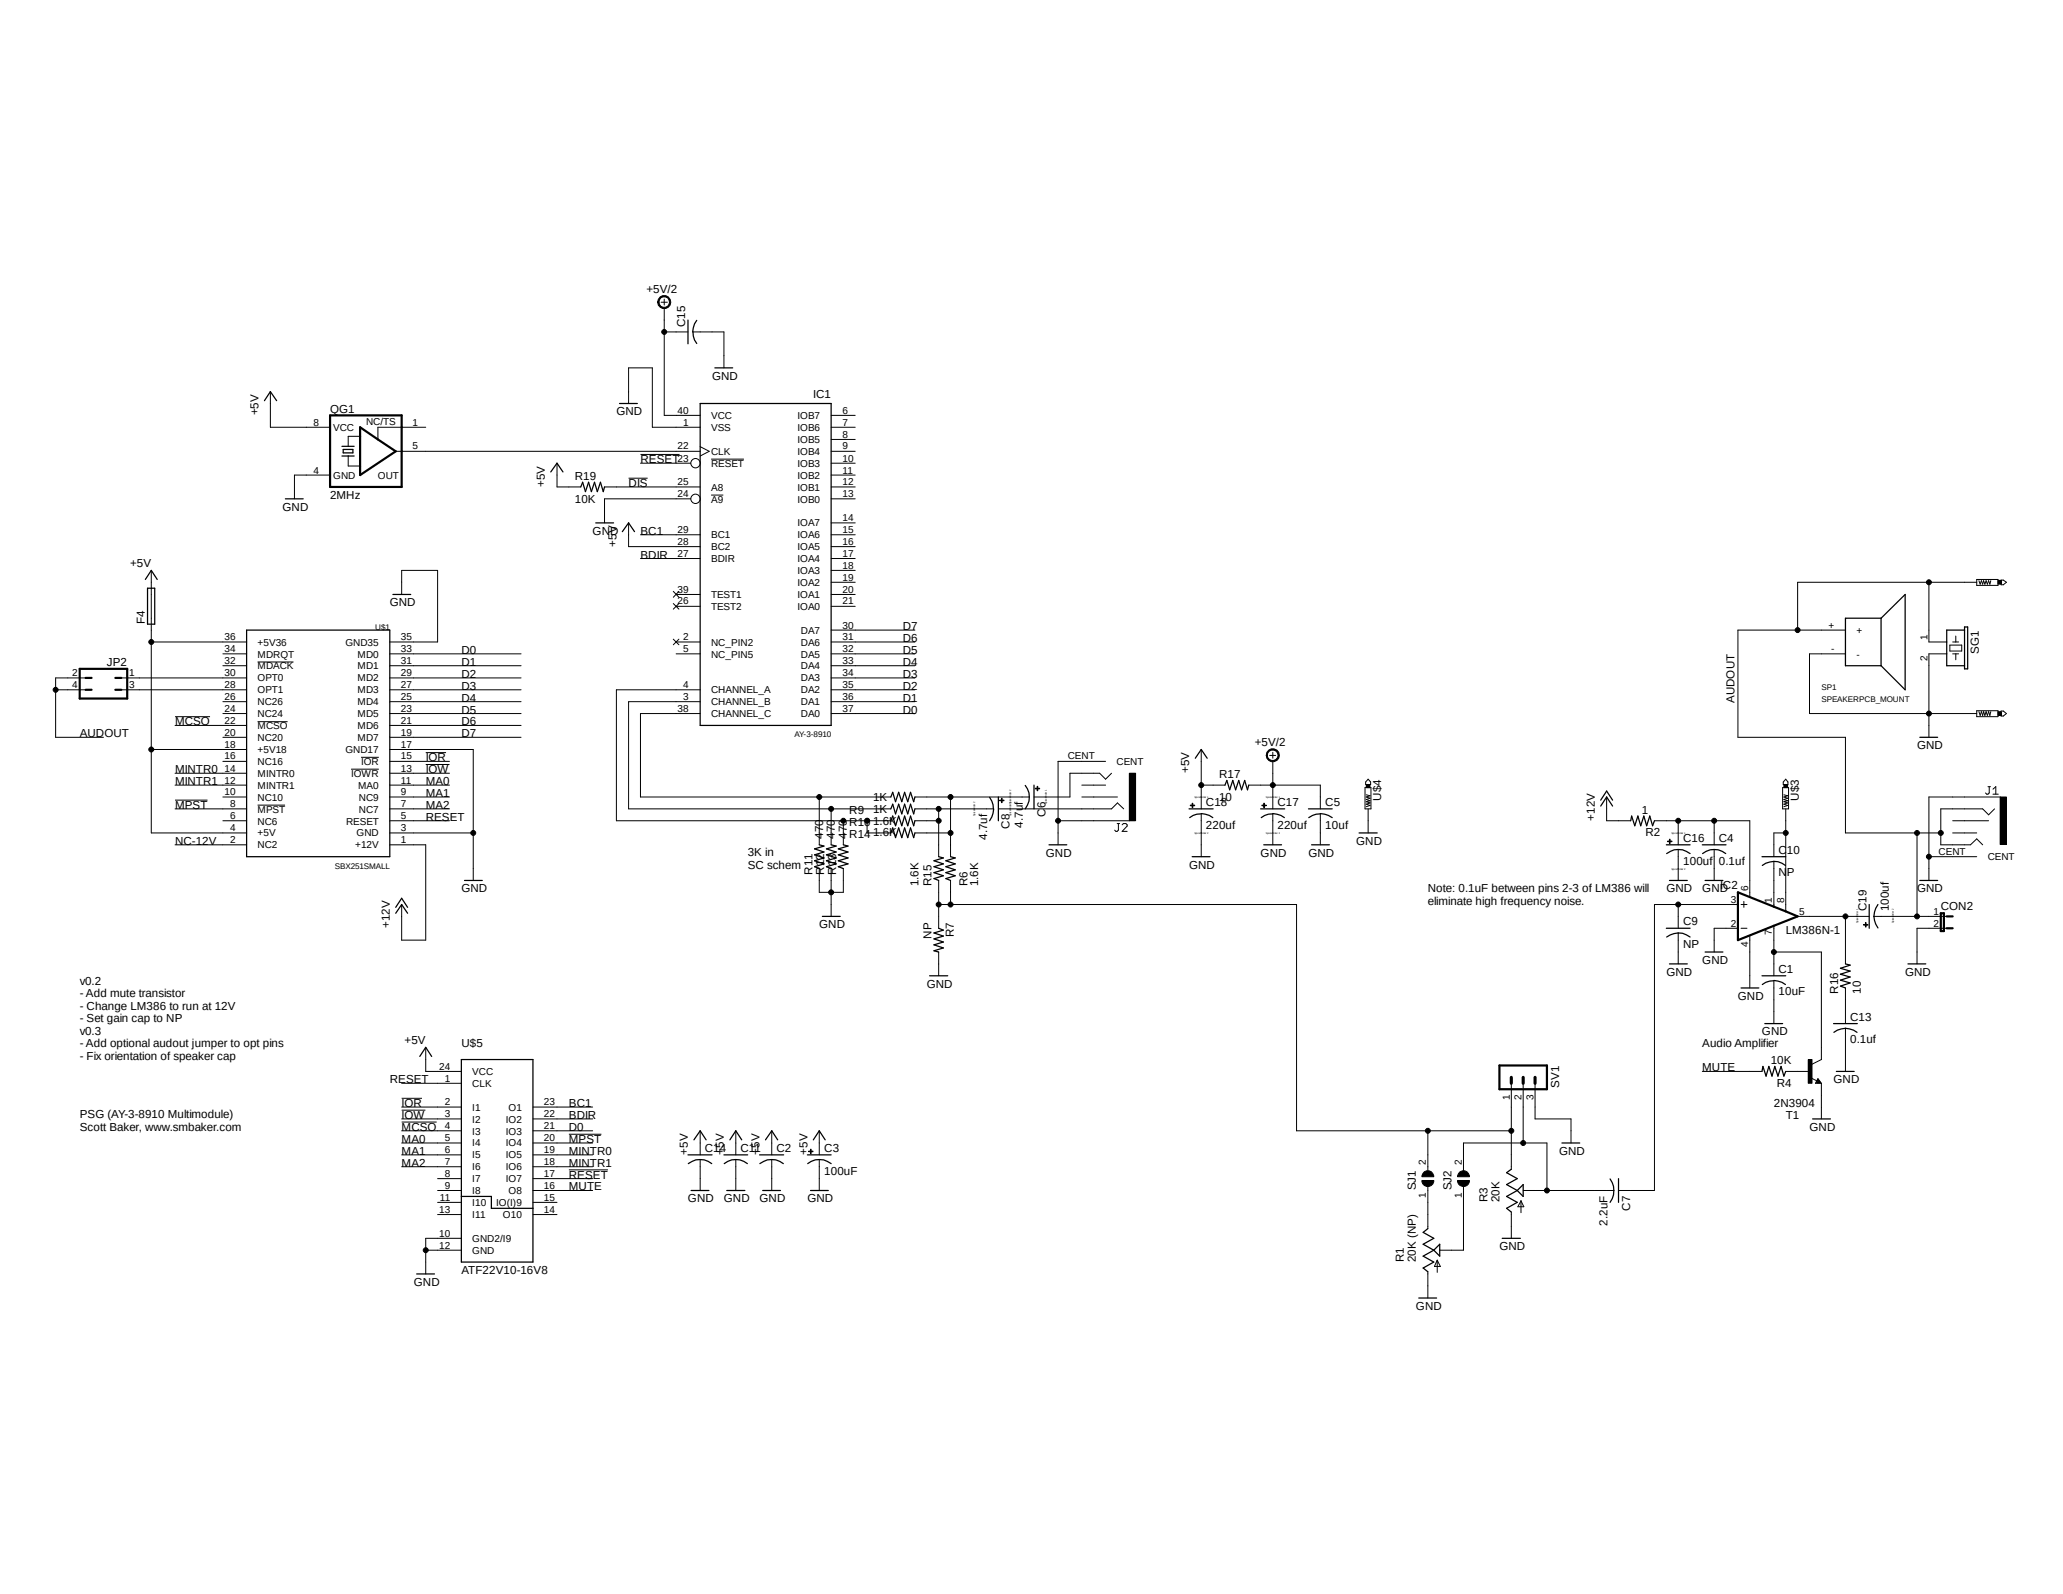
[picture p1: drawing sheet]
<svg xmlns="http://www.w3.org/2000/svg" width="279mm" height="216mm" viewBox="0 0 279 216" stroke-linecap="round" stroke-linejoin="round" font-family="sans-serif">
<path d="M6.4 38.1l266.6 139.7M273 38.1l-266.6 139.7" fill="none" stroke="#fff" stroke-width=".14"/>
<g fill="none" stroke="#000" stroke-width=".14">
<path d="M36.6 53v4.9h8.1M48.8 59.1h-1.6v1.4M57.7 57.9h-6.5v1.6M85.1 54.7v-4.9h3.2v8.1h6.5M89.4 40.2a.89 .89 0 0 1 1.4 .3 .89 .89 0 0 1-.6 1.3 .89 .89 0 0 1-1.1-.9h.1a.71 .71 0 0 1 1-.7 .71 .71 0 0 1 .3 1.1 .71 .71 0 0 1-1.2-.1l-.1-.3h-.1l.1-.3zM89.5 40.9h.9M90 41.7v14.6h4.8M90 40.5v.8M90 45h3.2M93.9 45h4.1v4.8M112.6 57.9h3.2M112.6 56.3h3.2"/>
<path d="M112.6 59.5h3.2M20.5 77.3v35.5h12.9M44.7 64.3h-4.8v3.3M47.2 61.8v1.3h1.6M53.6 61.1h41.2M75.4 62.7v3.3h3.3M81.9 66h12.9M85.1 64.8h2.6M85.1 70.8v3.2h9.7M86.7 61.6h5.3M86.7 62.7h6.9M86.7 72.4h8.1"/>
<path d="M86.7 75.6h8.1M93.6 67.6h-11.7v3.2M94.8 60.5l1.3 .6-1.3 .7M96.3 62.2h4.5M96.3 67.1h1.7M112.6 78.9h3.2M112.6 61.1h3.2M112.6 64.3h3.2M112.6 62.7h3.2M112.6 66h3.2M112.6 67.6h3.2M112.6 70.8h3.2"/>
<path d="M112.6 72.4h3.2M112.6 74h3.2M112.6 75.6h3.2M112.6 77.3h3.2M261.2 78.9v8.1h2.5M267.7 78.5h2.9v.8h-2.9zM267.7 78.9h-24.2v6.4M268 78.7l.2 .4 .2-.4 .1 .4 .1-.4 .2 .4 .2-.4 .2 .4 .1-.4 .2 .4 .1-.4M270.6 78.6h.4v.5h-.4zM271 78.6h.3l.4 .3-.4 .3h-.3zM7.5 93.4h4.1M11.6 91.8h-4.1v8.1h6.5"/>
<path d="M16.4 93.4h17M16.4 91.8h17M20.5 87h12.9M23.7 97.1h4.7M23.7 98.3h9.7M30.2 99.9h3.2M30.2 96.6h3.2M30.2 95h3.2M30.2 90.2h3.2M30.2 88.6h3.2M34.9 97.7h4M34.9 89.7h4.9"/>
<path d="M52.8 99.9h17.8M52.8 98.3h17.8M52.8 96.6h17.8M52.8 95h17.8M52.8 93.4h17.8M52.8 91.8h17.8M52.8 90.2h17.8M52.8 88.6h17.8M54.4 80.5v-3.2h4.9v9.7h-6.5M91.2 86.6l.7 .7M91.2 81.7l.7 .8M91.2 80.1l.7 .8"/>
<path d="M91.6 88.6h3.2M91.6 87h3.2M91.6 80.5h3.2M91.6 82.1h3.2M91.9 86.6l-.7 .7M91.9 81.7l-.7 .8M91.9 80.1l-.7 .8M94.8 95h-9.7v14.6h35.5M94.8 96.6h-8.1v11.3h33.9M94.8 93.4h-11.3v17.8h37.1M112.6 96.6h11.3M112.6 95h11.3"/>
<path d="M112.6 93.4h11.3M112.6 91.8h11.3M112.6 90.2h11.3M112.6 88.6h11.3M112.6 87h11.3M112.6 85.3h11.3M112.6 80.5h3.2M112.6 82.1h3.2M249.9 85.3h-14.5v14.6h14.5v12.9h12.9M249.9 88.6h-4.8v8h22.6M263.7 88.6h-2.5v11.3M264.1 87.4h1.6v.8h-1.6z"/>
<path d="M264.5 88.6h.8M264.5 87h.8M264.9 86.1v.9M264.9 88.6v.8M267.7 96.3h2.9v.8h-2.9zM268 96.4l.2 .5 .2-.5 .1 .5 .1-.5 .2 .5 .2-.5 .2 .5 .1-.5 .2 .5 .1-.5M270.6 96.4h.4v.5h-.4zM271 96.3h.3l.4 .3-.4 .4h-.3zM20.5 101.5h12.9M23.7 108.4h4.4M23.7 114.4h9.7M23.7 109.6h9.7"/>
<path d="M23.7 106.3h9.7M23.7 104.7h9.7M30.2 107.9h3.2M30.2 111.2h3.2M30.2 103.1h3.2M34.9 109.1h3.7M47.5 104.2h3.8M48.9 102.6h2.4M52.8 114.4h4.9v12.9h-3.3v-4.8M52.8 109.6h8.1M52.8 107.9h8.1M52.8 111.2h8.1"/>
<path d="M52.8 112.8h11.3M52.8 106.3h8.1M52.8 104.7h8.1M52.8 103.1h8.1M52.8 101.5h11.3v17.8M57.7 101.9h2.7M57.7 103.5h3.2M111 107.9v6.5M111 117.6v3.3h3.2v-3.3M112.6 109.6v4.8M112.6 117.6v6.5M114.2 111.2v3.2"/>
<path d="M117.4 111.2v1.6h3.2M123.9 109.6h10.6M123.9 107.9h15.5M123.9 111.2h3.2M123.9 112.8h4.8M127.1 109.6v6.4M127.1 119.3v6.4M128.7 107.9v8.1M128.7 119.3v3.2M135.2 109.6h15.3l.8-.8 .9 .8M135.4 108.4h.6v.1h-.6zM135.6 108.1h.1v.6h-.1z"/>
<path d="M140.2 106.8h.6h-.6zM140.5 106.5v.6zM143.3 111.2h9.7M146.5 107.9h4.8M146.5 106.3h3.2M149.7 103.1h-6.4v11.3M150.5 104.7l-.8 .8-.8-.8h-4v3.2h-4.9M151.3 111.5h.3M151.5 111.5v.9l-.2 .2h-.2l-.1-.2M152 111.7l.1-.2h.4l.2 .2v.2l-.7 .7h.7M153 104.7h.8v6.5h-.8zM161.2 109.1h.6h-.6z"/>
<path d="M161.5 108.8v.6zM162.7 101.5v8.1M162.7 110.2v5.8M162.7 106.3h3.2M169.1 106.3h9.7v3.3M170.9 109.1h.6h-.6zM171.2 108.8v.6zM171.8 101.6a.89 .89 0 0 1 1.4 .3 .89 .89 0 0 1-.6 1.3 .89 .89 0 0 1-1.1-.9h.1a.73 .73 0 0 1 1-.7 .73 .73 0 0 1 .3 1.1 .73 .73 0 0 1-1.2-.1l-.1-.3h-.1l.1-.4zM172 102.3h.8M172.4 101.9v.8M172.4 103.1v6.5M172.4 110.2v4.2"/>
<path d="M178.8 110.2v4.2M184.9 106.7h.8v2.9h-.8zM185 106.3h.5v.4h-.5zM185 107.7l.5 .1-.5 .1 .5 .2-.5 .2 .5 .2-.5 .1 .5 .2-.5 .1 .5 .2-.5 .2M185.3 105.5l.3 .4v.4h-.6v-.4zM185.3 109.6v3.2M217.6 107.9v3.3h3.3M224.1 111.2h12.9v10.3M225.8 113.9h.6v.1h-.6zM226.1 113.7h.1v.6h-.1zM227.3 111.2v3.2M227.3 115.1v4.2"/>
<path d="M232.2 111.2v3.2M232.2 115.1v4.2M240.2 116.7v6.1M241.4 106.7h.8v2.9h-.8zM241.6 106.3h.5v.4h-.5zM241.6 107.7l.5 .1-.5 .1 .5 .2-.5 .2 .5 .2-.5 .1 .5 .2-.5 .1 .5 .2-.5 .2M241.9 109.6v13.8M241.9 112.8h-1.7v3.2M241.9 105.5l.2 .4v.4h-.6v-.4zM259.6 112.8v11.3M261.2 116h6.5M264.5 111.2h4.8"/>
<path d="M264.5 112.8h3.2M269.2 106.6h.4M269.4 106.6v.8l-.2 .2h-.1l-.2-.2M269.9 107.6h.7M269.9 106.9l.4-.3v1M270.1 109.6l-.8 .8-.8-.8h-5.7v4.8h4.1l.8-.8 .8 .8M270.9 107.9h.8v6.5h-.8zM270.9 107.9h-9.7v11.4M127.1 122.5h48.5v30.7h29.1M127.1 128.9v3.3M227.3 122.5v3.2M227.3 126.4v4.2"/>
<path d="M235.4 122.5h-11.3v38.7h-4.9M235.4 125.7h-3.2v3.2M235.8 122.5h.8M235.8 125.7h.8M236.2 122.1v.8M237 126.7v7.1M240.2 125.4v6.8M240.2 132.8v5.8M240.2 128.9h6.5v14.6l-1.3 .6M243.5 124.1h9.7M249.9 124.1v6.5M249.9 133.8v4.8"/>
<path d="M249.9 139.3v5.8M252.4 125.2h.6v.1h-.6zM252.6 125h.1v.6h-.1zM253.8 124.1h9.9M263.7 125.7h-4.1v4.9M54.4 148.8h2.7M54.4 150.4h3.2M54.4 152h4.7M54.4 146.7h8.1M54.4 149.9h8.1M54.4 151.6h8.1M54.4 153.2h8.1"/>
<path d="M54.4 154.8h8.1M54.4 156.4h8.1M54.4 158h8.1M57.7 141.9v3.2h4.8M59.3 159.6h3.2M72.2 149.9h8.1M72.2 151.6h8.1M72.2 153.2h8.1M72.2 154.8h8.1M72.2 156.4h8.1M72.2 158h8.1M72.2 159.6h8.1"/>
<path d="M77 158.5h5.3M77 153.6h4.4M94.8 153.2v3.2M94.8 157.1v4.1M99.7 153.2v3.2M99.7 157.1v4.1M104.5 153.2v3.2M104.5 157.1v4.1M109.5 155.9h.6v.1h-.6zM109.8 155.7h.1v.6h-.1zM111 153.2v3.2M111 157.1v4.1"/>
<path d="M192.6 159.9h1.6a.8 .8 0 0 1-.8 .8 .8 .8 0 0 1-.8-.8zM192.9 158.7a.8 .8 0 0 1 .9 0 .8 .8 0 0 1 .4 .7h-1.6l.1-.4zM193.4 153.2v5.4M197.4 159.9h1.6a.8 .8 0 0 1-.8 .8 .8 .8 0 0 1-.8-.8zM197.7 158.7a.8 .8 0 0 1 .9 0 .8 .8 0 0 1 .4 .7h-1.6l.1-.4zM198.2 158.6v-3.8h11.3v6.4M204.7 146.7v11.7M206.3 146.7v8.1M207.9 146.7v4.9h4.9v3.2M230.5 145.1h8.1M241.9 145.1h3.2M244.9 143.5h.5v3.2h-.5z"/>
<path d="M245.3 146l.7 .4M246.2 146.1l.5 .6h-.8zM246.7 146.7v4.9M57.7 169.3h4.8M59.3 161.2h3.2M59.3 162.9h3.2M59.3 164.5h3.2M62.5 167.7h-4.8v4.9M72.2 161.2h8.1M72.2 162.9h3.2M72.2 164.5h3.2M193.4 160.7v5.7"/>
<path d="M193.4 172.3v3.5M194.6 170.7v1.6M194.6 170.7l.5 .8h-.8zM198.2 160.7v8.6h-3.2M204.7 164.2v3.5M206 162.6v1.7M206 162.6l.4 .8h-.8zM206.3 161.2h12.3"/>
<circle cx="90" cy="45" r=".33"/>
<circle cx="94.2" cy="62.7" r=".63"/>
<circle cx="94.2" cy="67.6" r=".63"/>
<circle cx="261.2" cy="78.9" r=".33"/>
<circle cx="7.5" cy="93.4" r=".33"/>
<circle cx="20.5" cy="87" r=".33"/>
<circle cx="243.5" cy="85.3" r=".33"/>
<circle cx="261.2" cy="96.6" r=".33"/>
<circle cx="20.5" cy="101.5" r=".33"/>
<circle cx="64.1" cy="112.8" r=".33"/>
<circle cx="111" cy="107.9" r=".33"/>
<circle cx="112.6" cy="109.6" r=".33"/>
<circle cx="114.2" cy="111.2" r=".33"/>
<circle cx="117.4" cy="111.2" r=".33"/>
<circle cx="127.1" cy="111.2" r=".33"/>
<circle cx="127.1" cy="109.6" r=".33"/>
<circle cx="128.7" cy="107.9" r=".33"/>
<circle cx="128.7" cy="112.8" r=".33"/>
<circle cx="143.3" cy="111.2" r=".33"/>
<circle cx="162.7" cy="106.3" r=".33"/>
<circle cx="172.4" cy="106.3" r=".33"/>
<circle cx="227.3" cy="111.2" r=".33"/>
<circle cx="232.2" cy="111.2" r=".33"/>
<circle cx="241.9" cy="112.8" r=".33"/>
<circle cx="259.6" cy="112.8" r=".33"/>
<circle cx="261.2" cy="116" r=".33"/>
<circle cx="262.9" cy="112.8" r=".33"/>
<circle cx="112.6" cy="120.9" r=".33"/>
<circle cx="127.1" cy="122.5" r=".33"/>
<circle cx="128.7" cy="122.5" r=".33"/>
<circle cx="227.3" cy="122.5" r=".33"/>
<circle cx="240.2" cy="128.9" r=".33"/>
<circle cx="249.9" cy="124.1" r=".33"/>
<circle cx="259.6" cy="124.1" r=".33"/>
<circle cx="193.4" cy="153.2" r=".33"/>
<circle cx="204.7" cy="153.2" r=".33"/>
<circle cx="206.3" cy="154.8" r=".33"/>
<circle cx="57.7" cy="169.3" r=".33"/>
<circle cx="209.5" cy="161.2" r=".33"/>
</g>
<g fill="none" stroke="#000" stroke-width=".17">
<path d="M35.8 54.3l.8-1.3 .9 1.3M83.9 54.7h2.4M93.2 43.3v3.3M93.9 45l.2 1.1 .3 .4M94.4 43.4l-.3 .5-.3 1.1M94.8 54.7h17.8v43.6h-17.8zM96.8 49.8h2.4M19.7 78.5l.8-1.2 .8 1.2M20 79.7h1v4.8h-1zM38.7 67.6h2.4M46.3 61.8h1.7M46.3 60.5h1.7"/>
<path d="M46.5 60.9h1.3v.4h-1.3zM74.6 63.9l.8-1.2 .8 1.2M78.7 66l.2-.7 .4 1.3 .4-1.3 .4 1.3 .4-1.3 .4 1.3 .4-1.3 .4 1.3 .2-.6M80.7 70.8h2.4M84.3 72l.8-1.2 .8 1.2M33.4 85.3h19.4v30.7h-19.4zM53.2 80.5h2.4M254.8 83.7h-4.9v6.5h4.9M254.8 83.7v6.5M254.8 83.7l3.2-3.2v12.9l-3.2-3.2M260 99.9h2.4M266.1 85.3h-2.4v4.9h2.4"/>
<path d="M266.1 84.9h.4v5.7h-.4zM62.9 119.3h2.4M111 114.4l.6 .2-1.3 .4 1.3 .4-1.3 .4 1.3 .4-1.3 .4 1.3 .4-1.3 .4 .7 .2M112.6 114.4l.6 .2-1.3 .4 1.3 .4-1.3 .4 1.3 .4-1.3 .4 1.3 .4-1.3 .4 .7 .2M114.2 114.4l.7 .2-1.4 .4 1.4 .4-1.4 .4 1.4 .4-1.4 .4 1.4 .4-1.4 .4 .7 .2M120.6 107.9l.3-.6 .4 1.3 .4-1.3 .4 1.3 .4-1.3 .4 1.3 .4-1.3 .4 1.3 .2-.7M120.6 109.6l.3-.7 .4 1.3 .4-1.3 .4 1.3 .4-1.3 .4 1.3 .4-1.3 .4 1.3 .2-.6M120.6 111.2l.3-.7 .4 1.3 .4-1.3 .4 1.3 .4-1.3 .4 1.3 .4-1.3 .4 1.3 .2-.6M120.6 112.8l.3-.7 .4 1.4 .4-1.4 .4 1.4 .4-1.4 .4 1.4 .4-1.4 .4 1.4 .2-.7M127.1 116l.7 .2-1.3 .4 1.3 .4-1.3 .4 1.3 .4-1.3 .4 1.3 .4-1.3 .4 .6 .3M128.7 116l.7 .2-1.3 .4 1.3 .4-1.3 .4 1.3 .4-1.3 .4 1.3 .4-1.3 .4 .6 .3M134 108l.5 1v.6"/>
<path d="M134.6 109.6l-.3 1.1-.3 .5M135.2 107.9v3.3M138.9 106.4a2.56 2.56 0 0 1 0 3.2M140 106.3v3.3M142.1 114.4h2.4M161 109.6h3.3M161.5 116h2.4M161.9 102.7l.8-1.2 .8 1.2M162.7 110.2l1.1 .2 .5 .3M162.7 110.2l-.6 .1-1 .4M165.9 106.3l.3-.6 .3 1.3 .5-1.3 .3 1.3 .5-1.3 .3 1.3 .5-1.3 .4 1.3 .1-.7M170.7 109.6h3.3"/>
<path d="M171.2 114.4h2.4M172.4 110.2l1.1 .2 .4 .3M172.4 110.2l-.6 .1-1 .4M177.2 109.6h3.2M177.6 114.4h2.4M178.8 110.2l1.1 .2 .5 .3M178.8 110.2l-.5 .1-1.1 .4M184.1 112.8h2.4M216.8 109.2l.8-1.3 .8 1.3M216.8 108.4l.8-1.3 .8 1.3M220.9 111.2l.1-.7 .4 1.3 .4-1.3 .4 1.3 .4-1.3 .4 1.3 .4-1.3 .4 1.3 .3-.6M225.7 114.4h3.2"/>
<path d="M225.7 115.6a2.56 2.56 0 0 1 3.2 0M226.1 119.3h2.4M230.5 114.4h3.3M230.6 115.6a2.5 2.5 0 0 1 3.1 0M230.9 119.3h2.4M238.6 116h3.3M238.7 117.2a2.5 2.5 0 0 1 3.1 0M260 119.3h2.4M53.6 123.7l.8-1.2 .8 1.2M53.6 122.9l.8-1.2 .8 1.2M111.4 124.1h2.4M125.9 132.2h2.5"/>
<path d="M127.1 125.7l.7 .3-1.3 .4 1.3 .4-1.3 .4 1.3 .4-1.3 .4 1.3 .4-1.3 .4 .6 .1M225.7 125.7h3.2M225.7 126.9a2.56 2.56 0 0 1 3.2 0M226.1 130.6h2.4M230.9 128.9h2.4M235.8 133.8h2.4M238.6 132.2h3.3M239 138.6h2.4M240.2 132.8l1.1 .3 .5 .2M240.2 132.8l-1.1 .3-.4 .2M248.3 138.6h3.2M248.4 139.8a2.5 2.5 0 0 1 3.1 0"/>
<path d="M249.9 130.6l.7 .1-1.3 .4 1.3 .4-1.3 .5 1.3 .3-1.3 .5 1.3 .3-1.3 .5 .6 .2M253.2 122.5v3.2M254.3 122.5a2.56 2.56 0 0 0 0 3.2M258.4 130.6h2.4M56.9 143.1l.8-1.2 .8 1.2M62.5 143.5h9.7v27.4h-9.7zM93.2 156.4h3.2M93.2 157.6a2.56 2.56 0 0 1 3.2 0M94 154.4l.8-1.2 .8 1.2M98 156.4h3.3M98.1 157.6a2.5 2.5 0 0 1 3.1 0M98.8 154.4l.9-1.2 .8 1.2"/>
<path d="M102.9 156.4h3.2M102.9 157.6a2.56 2.56 0 0 1 3.2 0M103.7 154.4l.8-1.2 .8 1.2M109.3 156.4h3.3M109.4 157.6a2.56 2.56 0 0 1 3.2 0M110.2 154.4l.8-1.2 .8 1.2M204.7 158.4l-.7 .4 1.5 .8-1.5 .8 1.5 .8M211.5 154.8h2.5M218.1 159.7a2.73 2.73 0 0 1 0 3.2M219.2 159.6v3.3M238.6 145.1l.2-.7 .4 1.4 .4-1.4 .4 1.4 .4-1.4 .4 1.4 .4-1.4 .4 1.4 .3-.7M245.5 151.6h2.4"/>
<path d="M246.2 146.4l.1 .2h-.3l.2-.4 .3 .4h-.5M248.7 145.1h2.4M56.4 172.6h2.4M62.5 162.1h4v1.6h5.7M93.6 161.2h2.4M98.4 161.2h2.5M103.3 161.2h2.4M109.8 161.2h2.4M192.2 175.8h2.4M193.4 166.4l-.7 .5 1.5 .8-1.5 .8 1.5 .8M194.2 169.3l-1.5 .8 1.5 .8-1.5 .8 .7 .6M195 168.5v1.6l-.8-.8z"/>
<path d="M203.5 167.7h2.4M205.5 161.2l-1.5 .9 1.5 .8-1.5 .8 .7 .5M206.3 160.4v1.7l-.8-.9z"/>
</g>
<g fill="#000">
<path d="M89.4 40.2a.89 .89 0 0 1 1.4 .3 .89 .89 0 0 1-.6 1.3 .89 .89 0 0 1-1.1-.9h.1a.71 .71 0 0 1 1-.7 .71 .71 0 0 1 .3 1.1 .71 .71 0 0 1-1.2-.1l-.1-.3h-.1l.1-.3z" fill-rule="evenodd"/>
<path d="M270.6 78.6h.4v.5h-.4z" fill-rule="evenodd"/>
<path d="M270.6 96.4h.4v.5h-.4z" fill-rule="evenodd"/>
<path d="M135.4 108.4h.6v.1h-.6z" fill-rule="evenodd"/>
<path d="M135.6 108.1h.1v.6h-.1z" fill-rule="evenodd"/>
<path d="M140.2 106.8h.6h-.6z" fill-rule="evenodd"/>
<path d="M140.5 106.5v.6z" fill-rule="evenodd"/>
<path d="M153 104.7h.8v6.5h-.8z" fill-rule="evenodd"/>
<path d="M161.2 109.1h.6h-.6z" fill-rule="evenodd"/>
<path d="M161.5 108.8v.6z" fill-rule="evenodd"/>
<path d="M170.9 109.1h.6h-.6z" fill-rule="evenodd"/>
<path d="M171.2 108.8v.6z" fill-rule="evenodd"/>
<path d="M171.8 101.6a.89 .89 0 0 1 1.4 .3 .89 .89 0 0 1-.6 1.3 .89 .89 0 0 1-1.1-.9h.1a.73 .73 0 0 1 1-.7 .73 .73 0 0 1 .3 1.1 .73 .73 0 0 1-1.2-.1l-.1-.3h-.1l.1-.4z" fill-rule="evenodd"/>
<path d="M185 106.3h.5v.4h-.5z" fill-rule="evenodd"/>
<path d="M225.8 113.9h.6v.1h-.6z" fill-rule="evenodd"/>
<path d="M226.1 113.7h.1v.6h-.1z" fill-rule="evenodd"/>
<path d="M241.6 106.3h.5v.4h-.5z" fill-rule="evenodd"/>
<path d="M270.9 107.9h.8v6.5h-.8z" fill-rule="evenodd"/>
<path d="M252.4 125.2h.6v.1h-.6z" fill-rule="evenodd"/>
<path d="M252.6 125h.1v.6h-.1z" fill-rule="evenodd"/>
<path d="M109.5 155.9h.6v.1h-.6z" fill-rule="evenodd"/>
<path d="M109.8 155.7h.1v.6h-.1z" fill-rule="evenodd"/>
<path d="M192.9 158.7a.8 .8 0 0 1 .9 0 .8 .8 0 0 1 .4 .7h-1.6l.1-.4z" fill-rule="evenodd"/>
<path d="M192.6 159.9h1.6a.8 .8 0 0 1-.8 .8 .8 .8 0 0 1-.8-.8z" fill-rule="evenodd"/>
<path d="M197.7 158.7a.8 .8 0 0 1 .9 0 .8 .8 0 0 1 .4 .7h-1.6l.1-.4z" fill-rule="evenodd"/>
<path d="M197.4 159.9h1.6a.8 .8 0 0 1-.8 .8 .8 .8 0 0 1-.8-.8z" fill-rule="evenodd"/>
<path d="M244.9 143.5h.5v3.2h-.5z" fill-rule="evenodd"/>
<circle cx="90" cy="45" r=".33"/>
<circle cx="261.2" cy="78.9" r=".33"/>
<circle cx="7.5" cy="93.4" r=".33"/>
<circle cx="20.5" cy="87" r=".33"/>
<circle cx="243.5" cy="85.3" r=".33"/>
<circle cx="261.2" cy="96.6" r=".33"/>
<circle cx="20.5" cy="101.5" r=".33"/>
<circle cx="64.1" cy="112.8" r=".33"/>
<circle cx="111" cy="107.9" r=".33"/>
<circle cx="112.6" cy="109.6" r=".33"/>
<circle cx="114.2" cy="111.2" r=".33"/>
<circle cx="117.4" cy="111.2" r=".33"/>
<circle cx="127.1" cy="111.2" r=".33"/>
<circle cx="127.1" cy="109.6" r=".33"/>
<circle cx="128.7" cy="107.9" r=".33"/>
<circle cx="128.7" cy="112.8" r=".33"/>
<circle cx="143.3" cy="111.2" r=".33"/>
<circle cx="162.7" cy="106.3" r=".33"/>
<circle cx="172.4" cy="106.3" r=".33"/>
<circle cx="227.3" cy="111.2" r=".33"/>
<circle cx="232.2" cy="111.2" r=".33"/>
<circle cx="241.9" cy="112.8" r=".33"/>
<circle cx="259.6" cy="112.8" r=".33"/>
<circle cx="261.2" cy="116" r=".33"/>
<circle cx="262.9" cy="112.8" r=".33"/>
<circle cx="112.6" cy="120.9" r=".33"/>
<circle cx="127.1" cy="122.5" r=".33"/>
<circle cx="128.7" cy="122.5" r=".33"/>
<circle cx="227.3" cy="122.5" r=".33"/>
<circle cx="240.2" cy="128.9" r=".33"/>
<circle cx="249.9" cy="124.1" r=".33"/>
<circle cx="259.6" cy="124.1" r=".33"/>
<circle cx="193.4" cy="153.2" r=".33"/>
<circle cx="204.7" cy="153.2" r=".33"/>
<circle cx="206.3" cy="154.8" r=".33"/>
<circle cx="57.7" cy="169.3" r=".33"/>
<circle cx="209.5" cy="161.2" r=".33"/>
</g>
<path d="M44.7 56.3h9.7v9.7h-9.7zM48.8 57.9l4.8 3.2-4.8 3.2zM10.8 90.6h6.4v4h-6.4zM11.6 91.8h.8M11.6 93.4h.8M15.6 91.8h.8M15.6 93.4h.8M235.4 120.9l8.1 3.2-8.1 3.2zM262.8 123.7h.5v2.4h-.5zM263.7 124.1h.8M263.7 125.7h.8M203.1 144.3h6.4v3.2h-6.4z" fill="none" stroke="#000" stroke-width=".3"/>
<path d="M204.7 145.9v.8M206.3 145.9v.8M207.9 145.9v.8" fill="none" stroke="#000" stroke-width=".42"/>
<g font-size="1.6">
<text x="87.5" y="39.7">+5V/2</text>
<text x="92.8" y="44.3" transform="rotate(-90 92.8 44.3)">C15</text>
<text x="96.4" y="51.4">GND</text>
<text x="110.2" y="53.8">IC1</text>
<text x="35" y="56.3" transform="rotate(-90 35 56.3)">+5V</text>
<text x="44.7" y="55.9">QG1</text>
<text x="83.5" y="56.3">GND</text>
<text x="73.8" y="66" transform="rotate(-90 73.8 66)">+5V</text>
<text x="77.9" y="65">R19</text>
<text x="85.1" y="66">DIS</text>
<text x="86.7" y="62.7">RESET</text>
<text x="38.3" y="69.2">GND</text>
<text x="44.7" y="67.6">2MHz</text>
<text x="77.9" y="68.1">10K</text>
<text x="17.6" y="76.8">+5V</text>
<text x="80.3" y="72.4">GND</text>
<text x="83.5" y="74" transform="rotate(-90 83.5 74)">+5V</text>
<text x="86.7" y="75.6">BDIR</text>
<text x="86.7" y="72.4">BC1</text>
<text x="52.8" y="82.1">GND</text>
<text x="19.6" y="84.5" transform="rotate(-90 19.6 84.5)">F4</text>
<text x="62.5" y="88.6">D0</text>
<text x="122.3" y="85.3">D7</text>
<text x="122.3" y="88.6">D5</text>
<text x="122.3" y="87">D6</text>
<text x="268" y="88.5" transform="rotate(-90 268 88.5)">SG1</text>
<text x="14.5" y="90.2">JP2</text>
<text x="62.5" y="90.2">D1</text>
<text x="62.5" y="91.8">D2</text>
<text x="62.5" y="93.4">D3</text>
<text x="62.5" y="95">D4</text>
<text x="122.3" y="95">D1</text>
<text x="122.3" y="93.4">D2</text>
<text x="122.3" y="91.8">D3</text>
<text x="122.3" y="90.2">D4</text>
<text x="234.9" y="95.2" transform="rotate(-90 234.9 95.2)">AUDOUT</text>
<text x="10.8" y="99.9">AUDOUT</text>
<text x="23.7" y="98.3">MCSO</text>
<text x="62.5" y="99.9">D7</text>
<text x="62.5" y="96.6">D5</text>
<text x="62.5" y="98.3">D6</text>
<text x="122.3" y="96.6">D0</text>
<text x="169.9" y="101.1">+5V/2</text>
<text x="259.6" y="101.5">GND</text>
<text x="23.7" y="104.7">MINTR0</text>
<text x="23.7" y="106.3">MINTR1</text>
<text x="57.7" y="103.1">IOR</text>
<text x="57.7" y="104.7">IOW</text>
<text x="57.7" y="106.3">MA0</text>
<text x="57.7" y="107.9">MA1</text>
<text x="161" y="104.7" transform="rotate(-90 161 104.7)">+5V</text>
<text x="165.1" y="105.4">R17</text>
<text x="23.7" y="109.6">MPST</text>
<text x="57.7" y="111.2">RESET</text>
<text x="57.7" y="109.6">MA2</text>
<text x="111.5" y="113.6" transform="rotate(-90 111.5 113.6)">470</text>
<text x="113.1" y="113.6" transform="rotate(-90 113.1 113.6)">470</text>
<text x="114.7" y="113.6" transform="rotate(-90 114.7 113.6)">470</text>
<text x="115" y="110.2">R9</text>
<text x="115" y="111.8">R10</text>
<text x="115" y="113.5">R14</text>
<text x="118.2" y="108.5">1K</text>
<text x="118.2" y="110.1">1K</text>
<text x="118.2" y="111.7">1.6K</text>
<text x="118.2" y="113.3">1.6K</text>
<text x="133.7" y="113.7" transform="rotate(-90 133.7 113.7)">4.7uf</text>
<text x="136.7" y="112.3" transform="rotate(-90 136.7 112.3)">C8</text>
<text x="138.5" y="112.1" transform="rotate(-90 138.5 112.1)">4.7uf</text>
<text x="141.6" y="110.6" transform="rotate(-90 141.6 110.6)">C6</text>
<text x="163.3" y="112.2">220uf</text>
<text x="163.3" y="109.2">C18</text>
<text x="165.1" y="108.5">10</text>
<text x="173" y="112.2">220uf</text>
<text x="173" y="109.2">C17</text>
<text x="179.5" y="109.2">C5</text>
<text x="179.5" y="112.2">10uf</text>
<text x="187.1" y="108.5" transform="rotate(-90 187.1 108.5)">U$4</text>
<text x="216" y="111.2" transform="rotate(-90 216 111.2)">+12V</text>
<text x="222.4" y="110.2">1</text>
<text x="222.8" y="113.3">R2</text>
<text x="243.6" y="108.5" transform="rotate(-90 243.6 108.5)">U$3</text>
<text x="23.7" y="114.4">NC-12V</text>
<text x="101.3" y="116">3K in</text>
<text x="101.3" y="117.6">SC schem</text>
<text x="110" y="118.4" transform="rotate(-90 110 118.4)">R11</text>
<text x="111.6" y="118.4" transform="rotate(-90 111.6 118.4)">R12</text>
<text x="113.2" y="118.4" transform="rotate(-90 113.2 118.4)">R13</text>
<text x="141.6" y="116">GND</text>
<text x="161" y="117.6">GND</text>
<text x="170.7" y="116">GND</text>
<text x="177.2" y="116">GND</text>
<text x="183.7" y="114.4">GND</text>
<text x="228" y="117.1">100uf 0.1uf</text>
<text x="228" y="114">C16</text>
<text x="232.8" y="114">C4</text>
<text x="240.9" y="118.7">NP</text>
<text x="240.9" y="115.6">C10</text>
<text x="52.8" y="125.7" transform="rotate(-90 52.8 125.7)">+12V</text>
<text x="62.5" y="120.9">GND</text>
<text x="111" y="125.7">GND</text>
<text x="124.4" y="120.1" transform="rotate(-90 124.4 120.1)">1.6K</text>
<text x="126.2" y="120.1" transform="rotate(-90 126.2 120.1)">R15</text>
<text x="131" y="120.1" transform="rotate(-90 131 120.1)">R6</text>
<text x="132.5" y="120.1" transform="rotate(-90 132.5 120.1)">1.6K</text>
<text x="193.4" y="120.8">Note: 0.1uF between pins 2-3 of LM386 will</text>
<text x="193.4" y="122.5">eliminate high frequency noise.</text>
<text x="225.7" y="120.9">GND</text>
<text x="228" y="125.3">C9</text>
<text x="230.5" y="120.9">GND</text>
<text x="233" y="120.4">IC2</text>
<text x="252.8" y="123.4" transform="rotate(-90 252.8 123.4)">C19</text>
<text x="255.8" y="123.4" transform="rotate(-90 255.8 123.4)">100uf</text>
<text x="259.6" y="120.9">GND</text>
<text x="262.8" y="123.3">CON2</text>
<text x="126.2" y="127.1" transform="rotate(-90 126.2 127.1)">NP</text>
<text x="129.2" y="127" transform="rotate(-90 129.2 127)">R7</text>
<text x="228" y="128.4">NP</text>
<text x="230.5" y="130.6">GND</text>
<text x="240.9" y="131.8">C1</text>
<text x="241.9" y="126.5">LM386N-1</text>
<text x="10.8" y="133.3">v0.2</text>
<text x="10.8" y="135">- Add mute transistor</text>
<text x="10.8" y="136.7">- Change LM386 to run at 12V</text>
<text x="125.5" y="133.8">GND</text>
<text x="225.7" y="132.2">GND</text>
<text x="235.4" y="135.4">GND</text>
<text x="240.9" y="134.8">10uF</text>
<text x="249" y="134.6" transform="rotate(-90 249 134.6)">R16</text>
<text x="252" y="134.6" transform="rotate(-90 252 134.6)">10</text>
<text x="258" y="132.2">GND</text>
<text x="10.8" y="138.4">- Set gain cap to NP</text>
<text x="10.8" y="140.1">v0.3</text>
<text x="10.8" y="141.8">- Add optional audout jumper to opt pins</text>
<text x="10.8" y="143.5">- Fix orientation of speaker cap</text>
<text x="54.8" y="141.4">+5V</text>
<text x="62.5" y="141.9">U$5</text>
<text x="230.5" y="141.9">Audio Amplifier</text>
<text x="238.6" y="140.3">GND</text>
<text x="250.6" y="141.3">0.1uf</text>
<text x="250.6" y="138.3">C13</text>
<text x="52.8" y="146.7">RESET</text>
<text x="54.4" y="149.9">IOR</text>
<text x="77" y="149.9">BC1</text>
<text x="211.2" y="147.3" transform="rotate(-90 211.2 147.3)">SV1</text>
<text x="230.5" y="145.1">MUTE</text>
<text x="239.8" y="144.1">10K</text>
<text x="240.2" y="149.9">2N3904</text>
<text x="240.6" y="147.2">R4</text>
<text x="248.3" y="146.7">GND</text>
<text x="10.8" y="151.5">PSG (AY-3-8910 Multimodule)</text>
<text x="10.8" y="153.2">Scott Baker, www.smbaker.com</text>
<text x="54.4" y="151.6">IOW</text>
<text x="54.4" y="153.2">MCSO</text>
<text x="54.4" y="154.8">MA0</text>
<text x="77" y="153.2">D0</text>
<text x="77" y="154.8">MPST</text>
<text x="77" y="151.6">BDIR</text>
<text x="95.5" y="156">C14</text>
<text x="100.3" y="156">C11</text>
<text x="105.2" y="156">C2</text>
<text x="111.6" y="156">C3</text>
<text x="241.9" y="151.6">T1</text>
<text x="245.1" y="153.2">GND</text>
<text x="54.4" y="156.4">MA1</text>
<text x="54.4" y="158">MA2</text>
<text x="77" y="159.6">RESET</text>
<text x="77" y="156.4">MINTR0</text>
<text x="77" y="158">MINTR1</text>
<text x="77" y="161.2">MUTE</text>
<text x="93.2" y="156.4" transform="rotate(-90 93.2 156.4)">+5V</text>
<text x="98" y="156.4" transform="rotate(-90 98 156.4)">+5V</text>
<text x="102.9" y="156.4" transform="rotate(-90 102.9 156.4)">+5V</text>
<text x="109.3" y="156.4" transform="rotate(-90 109.3 156.4)">+5V</text>
<text x="111.6" y="159.1">100uF</text>
<text x="191.8" y="161.2" transform="rotate(-90 191.8 161.2)">SJ1</text>
<text x="196.6" y="161.2" transform="rotate(-90 196.6 161.2)">SJ2</text>
<text x="211.2" y="156.4">GND</text>
<text x="93.2" y="162.9">GND</text>
<text x="98" y="162.9">GND</text>
<text x="102.9" y="162.9">GND</text>
<text x="109.3" y="162.9">GND</text>
<text x="201.5" y="162.9" transform="rotate(-90 201.5 162.9)">R3</text>
<text x="203.1" y="162.9" transform="rotate(-90 203.1 162.9)">20K</text>
<text x="217.7" y="166" transform="rotate(-90 217.7 166)">2.2uF</text>
<text x="220.8" y="164" transform="rotate(-90 220.8 164)">C7</text>
<text x="62.5" y="172.6">ATF22V10-16V8</text>
<text x="190.1" y="170.9" transform="rotate(-90 190.1 170.9)">R1</text>
<text x="191.8" y="170.9" transform="rotate(-90 191.8 170.9)">20K (NP)</text>
<text x="203.1" y="169.3">GND</text>
<text x="56" y="174.2">GND</text>
<text x="191.8" y="177.4">GND</text>
</g>
<g font-size="1.4">
<text x="42.5" y="57.7">8</text>
<text x="45.1" y="58.4">VCC</text>
<text x="49.6" y="57.6">NC/TS</text>
<text x="55.9" y="57.7">1</text>
<text x="91.8" y="56">40</text>
<text x="92.5" y="57.7">1</text>
<text x="96.3" y="58.4">VSS</text>
<text x="96.3" y="56.8">VCC</text>
<text x="108" y="56.8">IOB7</text>
<text x="108" y="58.4">IOB6</text>
<text x="108" y="60">IOB5</text>
<text x="114.1" y="56">6</text>
<text x="114.1" y="57.7">7</text>
<text x="114.1" y="59.3">8</text>
<text x="42.5" y="64.1">4</text>
<text x="45.1" y="64.8">GND</text>
<text x="51.2" y="64.8">OUT</text>
<text x="55.9" y="60.9">5</text>
<text x="91.8" y="60.9">22</text>
<text x="91.8" y="62.5">23</text>
<text x="91.8" y="65.7">25</text>
<text x="96.3" y="61.6">CLK</text>
<text x="96.3" y="63.2">RESET</text>
<text x="108" y="61.6">IOB4</text>
<text x="108" y="63.2">IOB3</text>
<text x="108" y="64.8">IOB2</text>
<text x="114.1" y="60.9">9</text>
<text x="114.1" y="62.5">10</text>
<text x="114.1" y="64.1">11</text>
<text x="114.1" y="65.7">12</text>
<text x="91.8" y="67.4">24</text>
<text x="96.3" y="68.1">A9</text>
<text x="96.3" y="66.5">A8</text>
<text x="108" y="66.5">IOB1</text>
<text x="108" y="68.1">IOB0</text>
<text x="108" y="71.3">IOA7</text>
<text x="114.1" y="67.4">13</text>
<text x="114.1" y="70.6">14</text>
<text x="91.8" y="75.4">27</text>
<text x="91.8" y="73.8">28</text>
<text x="91.8" y="72.2">29</text>
<text x="96.3" y="76.2">BDIR</text>
<text x="96.3" y="74.5">BC2</text>
<text x="96.3" y="72.9">BC1</text>
<text x="108" y="72.9">IOA6</text>
<text x="108" y="74.5">IOA5</text>
<text x="108" y="76.2">IOA4</text>
<text x="108" y="77.8">IOA3</text>
<text x="114.1" y="72.2">15</text>
<text x="114.1" y="73.8">16</text>
<text x="114.1" y="75.4">17</text>
<text x="114.1" y="77">18</text>
<text x="91.8" y="81.9">26</text>
<text x="91.8" y="80.3">39</text>
<text x="96.3" y="82.6">TEST2</text>
<text x="96.3" y="81">TEST1</text>
<text x="108" y="79.4">IOA2</text>
<text x="108" y="81">IOA1</text>
<text x="108" y="82.6">IOA0</text>
<text x="114.1" y="78.7">19</text>
<text x="114.1" y="80.3">20</text>
<text x="114.1" y="81.9">21</text>
<text x="30.4" y="90">32</text>
<text x="30.4" y="88.3">34</text>
<text x="30.4" y="86.7">36</text>
<text x="34.9" y="89.1">MDRQT</text>
<text x="34.9" y="87.5">+5V36</text>
<text x="46.8" y="87.5">GND35</text>
<text x="48.4" y="89.1">MD0</text>
<text x="54.3" y="90">31</text>
<text x="54.3" y="88.3">33</text>
<text x="54.3" y="86.7">35</text>
<text x="92.5" y="86.7">2</text>
<text x="92.5" y="88.3">5</text>
<text x="96.3" y="87.5">NC_PIN2</text>
<text x="96.3" y="89.1">NC_PIN5</text>
<text x="108.5" y="85.8">DA7</text>
<text x="108.5" y="87.5">DA6</text>
<text x="108.5" y="89.1">DA5</text>
<text x="114.1" y="85.1">30</text>
<text x="114.1" y="86.7">31</text>
<text x="114.1" y="88.3">32</text>
<text x="114.1" y="90">33</text>
<text x="247.6" y="85.1">+</text>
<text x="248" y="88.3">-</text>
<text x="251.4" y="85.8">+</text>
<text x="251.4" y="89.1">-</text>
<text x="261" y="89.6" transform="rotate(-90 261 89.6)">2</text>
<text x="261" y="86.7" transform="rotate(-90 261 86.7)">1</text>
<text x="9.8" y="91.6">2</text>
<text x="9.8" y="93.2">4</text>
<text x="17.5" y="91.6">1</text>
<text x="17.5" y="93.2">3</text>
<text x="30.4" y="94.8">26</text>
<text x="30.4" y="93.2">28</text>
<text x="30.4" y="91.6">30</text>
<text x="34.9" y="95.5">NC26</text>
<text x="34.9" y="93.9">OPT1</text>
<text x="34.9" y="92.3">OPT0</text>
<text x="34.9" y="90.7">MDACK</text>
<text x="48.4" y="95.5">MD4</text>
<text x="48.4" y="93.9">MD3</text>
<text x="48.4" y="92.3">MD2</text>
<text x="48.4" y="90.7">MD1</text>
<text x="54.3" y="94.8">25</text>
<text x="54.3" y="93.2">27</text>
<text x="54.3" y="91.6">29</text>
<text x="92.5" y="94.8">3</text>
<text x="92.5" y="93.2">4</text>
<text x="96.3" y="95.5">CHANNEL_B</text>
<text x="96.3" y="93.9">CHANNEL_A</text>
<text x="108.5" y="90.7">DA4</text>
<text x="108.5" y="92.3">DA3</text>
<text x="108.5" y="93.9">DA2</text>
<text x="108.5" y="95.5">DA1</text>
<text x="114.1" y="91.6">34</text>
<text x="114.1" y="93.2">35</text>
<text x="114.1" y="94.8">36</text>
<text x="30.4" y="101.3">18</text>
<text x="30.4" y="99.7">20</text>
<text x="30.4" y="98">22</text>
<text x="30.4" y="96.4">24</text>
<text x="34.9" y="102">+5V18</text>
<text x="34.9" y="100.4">NC20</text>
<text x="34.9" y="98.8">MCSO</text>
<text x="34.9" y="97.2">NC24</text>
<text x="46.8" y="102">GND17</text>
<text x="48.4" y="100.4">MD7</text>
<text x="48.4" y="98.8">MD6</text>
<text x="48.4" y="97.2">MD5</text>
<text x="54.3" y="101.3">17</text>
<text x="54.3" y="99.7">19</text>
<text x="54.3" y="98">21</text>
<text x="54.3" y="96.4">23</text>
<text x="91.8" y="96.4">38</text>
<text x="96.3" y="97.2">CHANNEL_C</text>
<text x="108.5" y="97.2">DA0</text>
<text x="114.1" y="96.4">37</text>
<text x="30.4" y="107.7">10</text>
<text x="30.4" y="106.1">12</text>
<text x="30.4" y="104.5">14</text>
<text x="30.4" y="102.9">16</text>
<text x="34.9" y="106.8">MINTR1</text>
<text x="34.9" y="105.2">MINTR0</text>
<text x="34.9" y="103.6">NC16</text>
<text x="47.5" y="105.2">IOWR</text>
<text x="48.5" y="106.8">MA0</text>
<text x="48.9" y="103.6">IOR</text>
<text x="54.3" y="104.5">13</text>
<text x="54.3" y="102.9">15</text>
<text x="54.3" y="107.7">9</text>
<text x="54.3" y="106.1">11</text>
<text x="144.6" y="102.9">CENT</text>
<text x="151.2" y="103.6">CENT</text>
<text x="31.2" y="109.3">8</text>
<text x="31.2" y="112.6">4</text>
<text x="31.2" y="111">6</text>
<text x="34.9" y="108.5">NC10</text>
<text x="34.9" y="113.3">+5V</text>
<text x="34.9" y="111.7">NC6</text>
<text x="34.9" y="110.1">MPST</text>
<text x="46.9" y="111.7">RESET</text>
<text x="48.3" y="113.3">GND</text>
<text x="48.6" y="110.1">NC7</text>
<text x="48.6" y="108.5">NC9</text>
<text x="54.3" y="111">5</text>
<text x="54.3" y="112.6">3</text>
<text x="54.3" y="109.3">7</text>
<text x="31.2" y="114.2">2</text>
<text x="34.9" y="114.9">NC2</text>
<text x="48.1" y="114.9">+12V</text>
<text x="54.3" y="114.2">1</text>
<text x="262.6" y="115.8">CENT</text>
<text x="269.2" y="116.5">CENT</text>
<text x="234.4" y="125.5">2</text>
<text x="234.4" y="122.3">3</text>
<text x="236.8" y="120.6" transform="rotate(-90 236.8 120.6)">6</text>
<text x="240" y="122.3" transform="rotate(-90 240 122.3)">1</text>
<text x="241.6" y="122.3" transform="rotate(-90 241.6 122.3)">8</text>
<text x="243.7" y="123.9">5</text>
<text x="261.9" y="123.9">1</text>
<text x="261.9" y="125.5">2</text>
<text x="236.8" y="128.3" transform="rotate(-90 236.8 128.3)">4</text>
<text x="240" y="126.7" transform="rotate(-90 240 126.7)">7</text>
<text x="59.5" y="144.9">24</text>
<text x="60.2" y="146.5">1</text>
<text x="60.2" y="149.7">2</text>
<text x="64" y="145.6">VCC</text>
<text x="64" y="147.2">CLK</text>
<text x="73.7" y="149.7">23</text>
<text x="204.5" y="149" transform="rotate(-90 204.5 149)">1</text>
<text x="206.1" y="149" transform="rotate(-90 206.1 149)">2</text>
<text x="207.7" y="149" transform="rotate(-90 207.7 149)">3</text>
<text x="60.2" y="151.3">3</text>
<text x="60.2" y="153">4</text>
<text x="60.2" y="154.6">5</text>
<text x="64" y="150.5">I1</text>
<text x="64" y="152.1">I2</text>
<text x="64" y="153.7">I3</text>
<text x="64" y="155.3">I4</text>
<text x="68.5" y="152.1">IO2</text>
<text x="68.5" y="153.7">IO3</text>
<text x="68.5" y="155.3">IO4</text>
<text x="68.9" y="150.5">O1</text>
<text x="73.7" y="151.3">22</text>
<text x="73.7" y="153">21</text>
<text x="73.7" y="154.6">20</text>
<text x="60.2" y="156.2">6</text>
<text x="60.2" y="157.8">7</text>
<text x="60.2" y="159.4">8</text>
<text x="60.2" y="161">9</text>
<text x="64" y="156.9">I5</text>
<text x="64" y="158.5">I6</text>
<text x="64" y="160.1">I7</text>
<text x="64" y="161.8">I8</text>
<text x="68.5" y="156.9">IO5</text>
<text x="68.5" y="158.5">IO6</text>
<text x="68.5" y="160.1">IO7</text>
<text x="68.9" y="161.8">O8</text>
<text x="73.7" y="156.2">19</text>
<text x="73.7" y="157.8">18</text>
<text x="73.7" y="159.4">17</text>
<text x="73.7" y="161">16</text>
<text x="193.1" y="157.8" transform="rotate(-90 193.1 157.8)">2</text>
<text x="198" y="157.8" transform="rotate(-90 198 157.8)">2</text>
<text x="59.5" y="167.5">10</text>
<text x="59.5" y="164.3">13</text>
<text x="59.6" y="162.6">11</text>
<text x="64" y="163.4">I10</text>
<text x="64" y="165">I11</text>
<text x="67.2" y="163.4">IO(I)9</text>
<text x="68.1" y="165">O10</text>
<text x="73.7" y="162.6">15</text>
<text x="73.7" y="164.3">14</text>
<text x="193.1" y="162.3" transform="rotate(-90 193.1 162.3)">1</text>
<text x="198" y="162.3" transform="rotate(-90 198 162.3)">1</text>
<text x="59.5" y="169.1">12</text>
<text x="64" y="168.2">GND2/I9</text>
<text x="64" y="169.8">GND</text>
</g>
<g font-size="1.1">
<text x="50.8" y="85.3">U$1</text>
<text x="246.7" y="95">SPEAKERPCB_MOUNT</text>
<text x="246.7" y="93.4">SP1</text>
<text x="107.6" y="99.9">AY-3-8910</text>
<text x="45.3" y="117.6">SBX251SMALL</text>
</g>
<g font-size=".3">
<text x="132.1" y="110.5" transform="rotate(-90 132.1 110.5)">SpiceOrder 2</text>
<text x="136.9" y="110.5" transform="rotate(-90 136.9 110.5)">SpiceOrder 1</text>
<text x="136.9" y="108.9" transform="rotate(-90 136.9 108.9)">SpiceOrder 2</text>
<text x="141.8" y="108.9" transform="rotate(-90 141.8 108.9)">SpiceOrder 1</text>
<text x="161.8" y="108.1">SpiceOrder 1</text>
<text x="161.8" y="112.9">SpiceOrder 2</text>
<text x="171.4" y="108.1">SpiceOrder 1</text>
<text x="171.4" y="112.9">SpiceOrder 2</text>
<text x="226.4" y="112.9">SpiceOrder 1</text>
<text x="226.4" y="117.8">SpiceOrder 2</text>
<text x="251.7" y="125.1" transform="rotate(-90 251.7 125.1)">SpiceOrder 1</text>
<text x="256.5" y="125.1" transform="rotate(-90 256.5 125.1)">SpiceOrder 2</text>
</g>
</svg>
